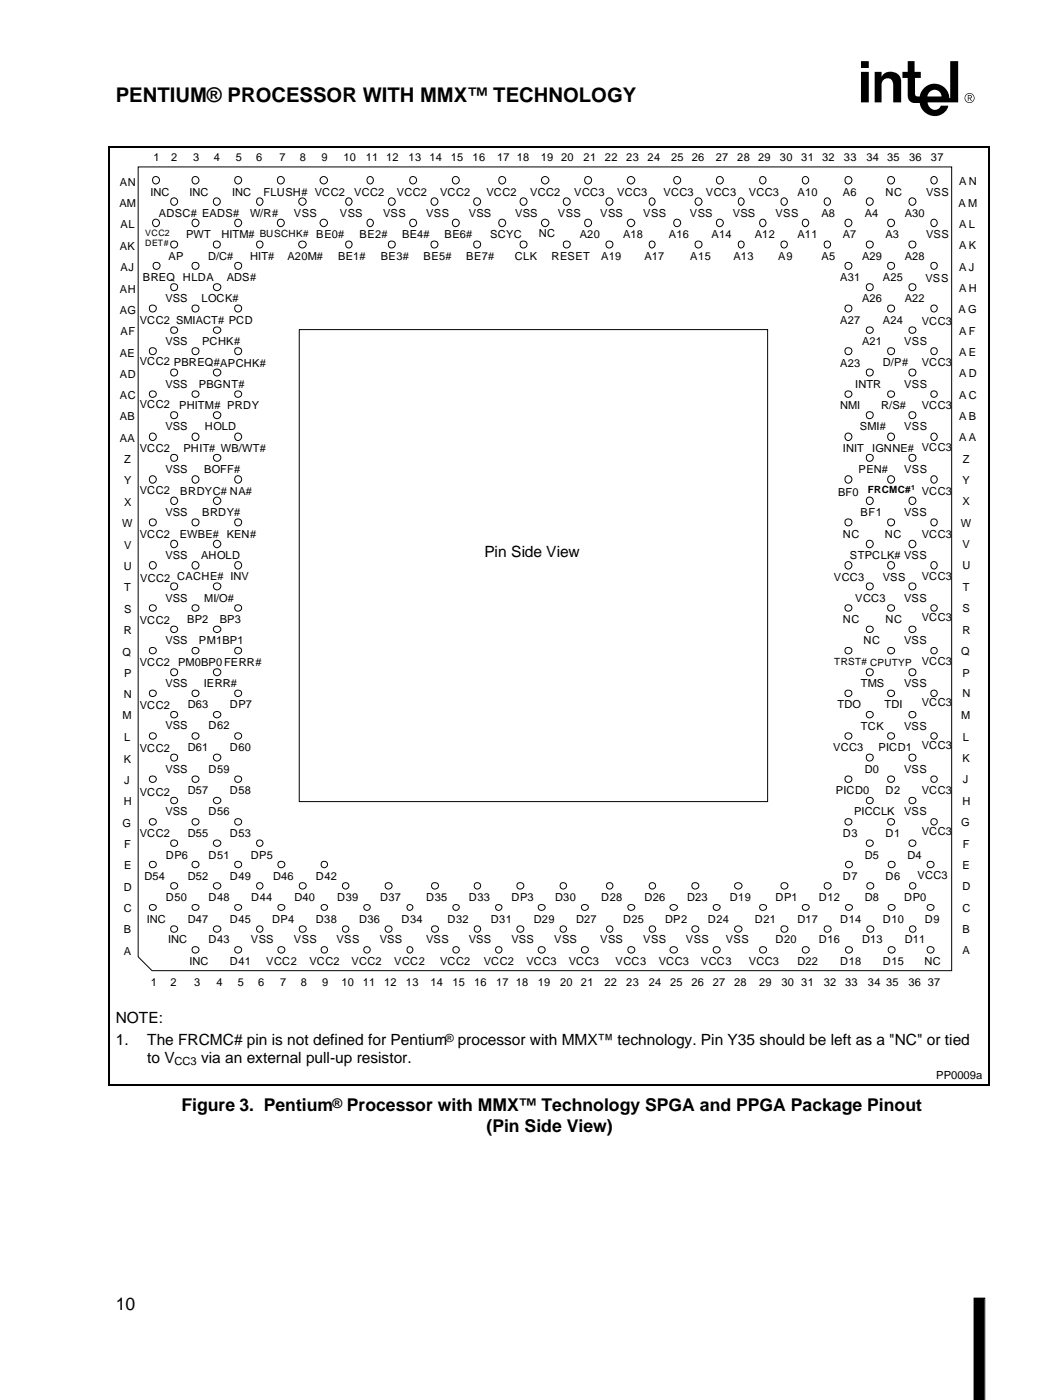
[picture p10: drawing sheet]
<svg xmlns="http://www.w3.org/2000/svg" width="168mm" height="222mm" viewBox="0 0 168 222" stroke-linecap="round" stroke-linejoin="round" font-family="sans-serif">
<path d="M17.3 23.3h.1v.2h-.1zM156.9 23.3h.2v.2h-.2zM17.3 172.1h.1v.2h-.1zM156.9 172.1h.2v.2h-.2zM154.7 206.2h1.5v16.1h-1.5z" fill="#000"/>
<g fill="none" stroke="#000" stroke-width=".16">
<path d="M21.9 26.5h129.1v127.6h-126.9l-2.2-2.2zM41 31.5a.56 .56 0 0 1 .7 .5 .56 .56 0 0 1-.7 .5 .68 .68 0 0 1 0-1zM55.1 31.5a.56 .56 0 0 1 .8 .5 .56 .56 0 0 1-.8 .5 .68 .68 0 0 1 0-1zM58.5 34.9a.56 .56 0 0 1 .8 .5 .56 .56 0 0 1-.8 .5 .68 .68 0 0 1 0-1zM58.5 28.1a.56 .56 0 0 1 .8 .5 .56 .56 0 0 1-.8 .5 .68 .68 0 0 1 0-1zM103.2 38.3a.5 .5 0 0 1 .8 .5l-.1 .3-.4 .3a.6 .6 0 0 1-.5-.5 .6 .6 0 0 1 .2-.6zM103.2 31.5a.54 .54 0 0 1 .8 .5 .54 .54 0 0 1-.8 .5 .74 .74 0 0 1 0-1zM117.4 38.3a.5 .5 0 0 1 .7 .5l-.1 .3-.4 .3a.6 .6 0 0 1-.4-.5 .6 .6 0 0 1 .2-.6zM117.4 31.5a.54 .54 0 0 1 .7 .5 .54 .54 0 0 1-.7 .5 .74 .74 0 0 1 0-1zM120.8 34.9a.56 .56 0 0 1 .8 .5 .56 .56 0 0 1-.8 .5 .68 .68 0 0 1 0-1zM120.8 28.1a.56 .56 0 0 1 .8 .5 .56 .56 0 0 1-.8 .5 .68 .68 0 0 1 0-1zM124.2 31.5a.56 .56 0 0 1 .8 .5 .56 .56 0 0 1-.8 .5 .68 .68 0 0 1 0-1z"/>
<path d="M127.6 34.9a.56 .56 0 0 1 .8 .5 .56 .56 0 0 1-.8 .5 .68 .68 0 0 1 0-1zM127.6 28.1a.56 .56 0 0 1 .8 .5 .56 .56 0 0 1-.8 .5 .68 .68 0 0 1 0-1zM131 31.5a.56 .56 0 0 1 .8 .5 .56 .56 0 0 1-.8 .5 .68 .68 0 0 1 0-1zM148 34.9a.56 .56 0 0 1 .8 .5 .56 .56 0 0 1-.8 .5 .68 .68 0 0 1 0-1zM148 28.1a.56 .56 0 0 1 .8 .5 .56 .56 0 0 1-.8 .5 .68 .68 0 0 1 0-1zM47.5 52.3h74.3v75h-74.3zM148 68.8a.56 .56 0 0 1 .8 .5 .56 .56 0 0 1-.8 .5 .68 .68 0 0 1 0-1zM148 75.6a.56 .56 0 0 1 .8 .5 .56 .56 0 0 1-.8 .5 .68 .68 0 0 1 0-1zM148 89.2a.56 .56 0 0 1 .8 .5 .56 .56 0 0 1-.8 .5 .68 .68 0 0 1 0-1zM106.4 143.8a.67 .67 0 0 1 1.1 .2 .57 .57 0 0 1-.6 .5 .57 .57 0 0 1-.5-.7zM154.6 222.3v-16.2h1.7v16.2"/>
<circle cx="24.7" cy="28.6" r=".58"/>
<circle cx="24.7" cy="35.4" r=".58"/>
<circle cx="27.6" cy="32" r=".58"/>
<circle cx="27.6" cy="38.8" r=".57"/>
<circle cx="31" cy="28.6" r=".58"/>
<circle cx="31" cy="35.4" r=".58"/>
<circle cx="34.4" cy="32" r=".58"/>
<circle cx="34.4" cy="38.8" r=".57"/>
<circle cx="37.8" cy="28.6" r=".58"/>
<circle cx="37.8" cy="35.4" r=".58"/>
<circle cx="41.2" cy="38.8" r=".54"/>
<circle cx="44.5" cy="28.6" r=".58"/>
<circle cx="44.5" cy="35.4" r=".58"/>
<circle cx="48" cy="32" r=".59"/>
<circle cx="48" cy="38.8" r=".58"/>
<circle cx="51.4" cy="28.6" r=".59"/>
<circle cx="51.4" cy="35.4" r=".59"/>
<circle cx="55.3" cy="38.8" r=".54"/>
<circle cx="62.2" cy="32" r=".58"/>
<circle cx="62.2" cy="38.8" r=".57"/>
<circle cx="65.5" cy="28.6" r=".58"/>
<circle cx="65.5" cy="35.4" r=".58"/>
<circle cx="68.9" cy="32" r=".58"/>
<circle cx="68.9" cy="38.8" r=".57"/>
<circle cx="72.3" cy="28.6" r=".58"/>
<circle cx="72.3" cy="35.4" r=".58"/>
<circle cx="75.7" cy="32" r=".58"/>
<circle cx="75.7" cy="38.8" r=".57"/>
<circle cx="79.7" cy="28.6" r=".58"/>
<circle cx="79.7" cy="35.4" r=".58"/>
<circle cx="83.1" cy="32" r=".58"/>
<circle cx="83.1" cy="38.8" r=".57"/>
<circle cx="86.5" cy="28.6" r=".59"/>
<circle cx="86.5" cy="35.4" r=".59"/>
<circle cx="89.9" cy="32" r=".58"/>
<circle cx="89.9" cy="38.8" r=".57"/>
<circle cx="93.3" cy="28.6" r=".58"/>
<circle cx="93.3" cy="35.4" r=".58"/>
<circle cx="96.7" cy="32" r=".58"/>
<circle cx="96.7" cy="38.8" r=".57"/>
<circle cx="100.2" cy="28.6" r=".59"/>
<circle cx="100.2" cy="35.4" r=".59"/>
<circle cx="107.5" cy="28.6" r=".58"/>
<circle cx="107.5" cy="35.4" r=".58"/>
<circle cx="110.8" cy="32" r=".58"/>
<circle cx="110.9" cy="38.8" r=".57"/>
<circle cx="114.2" cy="28.6" r=".58"/>
<circle cx="114.2" cy="35.4" r=".58"/>
<circle cx="124.4" cy="38.8" r=".54"/>
<circle cx="131.3" cy="38.8" r=".54"/>
<circle cx="134.6" cy="28.6" r=".58"/>
<circle cx="134.6" cy="35.4" r=".58"/>
<circle cx="138" cy="32" r=".58"/>
<circle cx="138" cy="38.8" r=".57"/>
<circle cx="141.4" cy="28.6" r=".58"/>
<circle cx="141.4" cy="35.4" r=".58"/>
<circle cx="144.8" cy="32" r=".58"/>
<circle cx="144.8" cy="38.8" r=".57"/>
<circle cx="24.2" cy="55.7" r=".57"/>
<circle cx="24.2" cy="49" r=".57"/>
<circle cx="24.8" cy="42.2" r=".57"/>
<circle cx="27.6" cy="45.6" r=".57"/>
<circle cx="27.6" cy="59.1" r=".57"/>
<circle cx="27.6" cy="52.4" r=".55"/>
<circle cx="31" cy="42.2" r=".57"/>
<circle cx="31" cy="55.7" r=".57"/>
<circle cx="31" cy="49" r=".57"/>
<circle cx="34.5" cy="45.6" r=".58"/>
<circle cx="34.5" cy="59.1" r=".58"/>
<circle cx="34.5" cy="52.4" r=".56"/>
<circle cx="37.8" cy="42.2" r=".57"/>
<circle cx="37.8" cy="55.7" r=".57"/>
<circle cx="37.8" cy="49" r=".57"/>
<circle cx="134.6" cy="42.2" r=".57"/>
<circle cx="134.6" cy="55.7" r=".57"/>
<circle cx="134.6" cy="49" r=".57"/>
<circle cx="138" cy="45.6" r=".57"/>
<circle cx="138" cy="59.1" r=".57"/>
<circle cx="138.1" cy="52.4" r=".55"/>
<circle cx="141.4" cy="42.2" r=".57"/>
<circle cx="141.4" cy="55.7" r=".57"/>
<circle cx="141.4" cy="49" r=".57"/>
<circle cx="144.8" cy="45.6" r=".57"/>
<circle cx="144.8" cy="59.1" r=".57"/>
<circle cx="144.8" cy="52.4" r=".55"/>
<circle cx="148.2" cy="42.2" r=".54"/>
<circle cx="148.2" cy="55.7" r=".54"/>
<circle cx="148.2" cy="49" r=".54"/>
<circle cx="24.2" cy="69.3" r=".58"/>
<circle cx="24.2" cy="76.1" r=".58"/>
<circle cx="24.3" cy="62.6" r=".55"/>
<circle cx="27.6" cy="79.5" r=".58"/>
<circle cx="27.6" cy="72.7" r=".57"/>
<circle cx="27.6" cy="65.9" r=".57"/>
<circle cx="31" cy="69.3" r=".58"/>
<circle cx="31" cy="76.1" r=".58"/>
<circle cx="31" cy="62.6" r=".55"/>
<circle cx="34.5" cy="79.5" r=".59"/>
<circle cx="34.5" cy="65.9" r=".58"/>
<circle cx="34.5" cy="72.7" r=".58"/>
<circle cx="37.8" cy="69.3" r=".58"/>
<circle cx="37.8" cy="76.1" r=".58"/>
<circle cx="37.8" cy="62.6" r=".55"/>
<circle cx="134.6" cy="69.3" r=".58"/>
<circle cx="134.6" cy="76.1" r=".58"/>
<circle cx="134.7" cy="62.6" r=".55"/>
<circle cx="138" cy="79.5" r=".58"/>
<circle cx="138" cy="72.7" r=".57"/>
<circle cx="138" cy="65.9" r=".57"/>
<circle cx="141.4" cy="69.3" r=".58"/>
<circle cx="141.4" cy="76.1" r=".58"/>
<circle cx="141.4" cy="62.6" r=".55"/>
<circle cx="144.8" cy="79.5" r=".58"/>
<circle cx="144.8" cy="72.7" r=".57"/>
<circle cx="144.8" cy="65.9" r=".57"/>
<circle cx="148.2" cy="62.6" r=".52"/>
<circle cx="24.2" cy="89.7" r=".58"/>
<circle cx="24.2" cy="82.9" r=".57"/>
<circle cx="24.3" cy="96.5" r=".55"/>
<circle cx="27.6" cy="86.4" r=".58"/>
<circle cx="27.6" cy="93.1" r=".57"/>
<circle cx="27.6" cy="99.9" r=".55"/>
<circle cx="31" cy="89.7" r=".58"/>
<circle cx="31" cy="82.9" r=".57"/>
<circle cx="31" cy="96.5" r=".55"/>
<circle cx="34.5" cy="86.3" r=".59"/>
<circle cx="34.5" cy="93.1" r=".58"/>
<circle cx="34.5" cy="99.9" r=".56"/>
<circle cx="37.8" cy="89.7" r=".58"/>
<circle cx="37.8" cy="82.9" r=".57"/>
<circle cx="37.8" cy="96.5" r=".55"/>
<circle cx="134.6" cy="89.7" r=".58"/>
<circle cx="134.6" cy="82.9" r=".57"/>
<circle cx="134.7" cy="96.5" r=".55"/>
<circle cx="138" cy="86.4" r=".58"/>
<circle cx="138" cy="93.1" r=".57"/>
<circle cx="138.1" cy="99.9" r=".55"/>
<circle cx="141.4" cy="89.7" r=".58"/>
<circle cx="141.4" cy="82.9" r=".57"/>
<circle cx="141.4" cy="96.5" r=".55"/>
<circle cx="144.8" cy="86.4" r=".58"/>
<circle cx="144.8" cy="93.1" r=".57"/>
<circle cx="144.8" cy="99.9" r=".55"/>
<circle cx="148.2" cy="82.9" r=".54"/>
<circle cx="148.2" cy="96.5" r=".52"/>
<circle cx="24.3" cy="116.8" r=".55"/>
<circle cx="24.3" cy="103.3" r=".55"/>
<circle cx="24.3" cy="110.1" r=".55"/>
<circle cx="27.6" cy="106.7" r=".57"/>
<circle cx="27.6" cy="113.4" r=".55"/>
<circle cx="31" cy="116.8" r=".55"/>
<circle cx="31" cy="103.3" r=".55"/>
<circle cx="31" cy="110.1" r=".55"/>
<circle cx="34.5" cy="106.7" r=".58"/>
<circle cx="34.5" cy="113.4" r=".56"/>
<circle cx="37.8" cy="116.8" r=".55"/>
<circle cx="37.8" cy="103.3" r=".55"/>
<circle cx="37.8" cy="110.1" r=".55"/>
<circle cx="134.7" cy="116.8" r=".55"/>
<circle cx="134.7" cy="103.3" r=".55"/>
<circle cx="134.7" cy="110.1" r=".55"/>
<circle cx="138" cy="106.7" r=".57"/>
<circle cx="138.1" cy="113.4" r=".55"/>
<circle cx="141.4" cy="116.8" r=".55"/>
<circle cx="141.4" cy="103.3" r=".55"/>
<circle cx="141.4" cy="110.1" r=".55"/>
<circle cx="144.8" cy="106.7" r=".57"/>
<circle cx="144.8" cy="113.4" r=".55"/>
<circle cx="148.2" cy="116.8" r=".52"/>
<circle cx="148.2" cy="110.1" r=".52"/>
<circle cx="148.2" cy="103.3" r=".52"/>
<circle cx="24.3" cy="137.2" r=".55"/>
<circle cx="24.3" cy="130.5" r=".55"/>
<circle cx="24.3" cy="123.7" r=".55"/>
<circle cx="27.6" cy="120.3" r=".57"/>
<circle cx="27.6" cy="127.1" r=".55"/>
<circle cx="27.6" cy="133.8" r=".55"/>
<circle cx="31" cy="137.2" r=".55"/>
<circle cx="31" cy="130.5" r=".55"/>
<circle cx="31" cy="123.7" r=".55"/>
<circle cx="34.5" cy="120.3" r=".58"/>
<circle cx="34.5" cy="133.8" r=".56"/>
<circle cx="34.5" cy="127.1" r=".56"/>
<circle cx="37.8" cy="137.2" r=".55"/>
<circle cx="37.8" cy="130.5" r=".55"/>
<circle cx="37.8" cy="123.7" r=".55"/>
<circle cx="41.2" cy="133.8" r=".52"/>
<circle cx="44.7" cy="137.2" r=".55"/>
<circle cx="51.5" cy="137.2" r=".52"/>
<circle cx="134.7" cy="130.5" r=".55"/>
<circle cx="134.7" cy="123.7" r=".55"/>
<circle cx="134.7" cy="137.2" r=".55"/>
<circle cx="138" cy="120.3" r=".57"/>
<circle cx="138.1" cy="127.1" r=".55"/>
<circle cx="138.1" cy="133.8" r=".55"/>
<circle cx="141.4" cy="130.5" r=".55"/>
<circle cx="141.4" cy="123.7" r=".55"/>
<circle cx="141.5" cy="137.2" r=".55"/>
<circle cx="144.8" cy="120.3" r=".57"/>
<circle cx="144.8" cy="127.1" r=".55"/>
<circle cx="144.8" cy="133.8" r=".55"/>
<circle cx="147.7" cy="137.2" r=".55"/>
<circle cx="148.2" cy="130.5" r=".52"/>
<circle cx="148.2" cy="123.7" r=".52"/>
<circle cx="24.3" cy="144" r=".53"/>
<circle cx="27.6" cy="147.5" r=".55"/>
<circle cx="27.6" cy="140.6" r=".55"/>
<circle cx="31" cy="150.8" r=".55"/>
<circle cx="31.1" cy="144" r=".53"/>
<circle cx="34.5" cy="147.5" r=".56"/>
<circle cx="34.5" cy="140.6" r=".56"/>
<circle cx="37.8" cy="150.8" r=".55"/>
<circle cx="37.8" cy="144" r=".53"/>
<circle cx="41.2" cy="147.5" r=".52"/>
<circle cx="41.2" cy="140.6" r=".52"/>
<circle cx="44.7" cy="150.8" r=".55"/>
<circle cx="44.7" cy="144" r=".53"/>
<circle cx="48" cy="147.5" r=".55"/>
<circle cx="48" cy="140.6" r=".55"/>
<circle cx="51.5" cy="150.8" r=".52"/>
<circle cx="51.5" cy="144" r=".5"/>
<circle cx="54.9" cy="147.5" r=".52"/>
<circle cx="54.9" cy="140.6" r=".52"/>
<circle cx="58.2" cy="150.8" r=".52"/>
<circle cx="58.3" cy="144" r=".5"/>
<circle cx="61.7" cy="147.5" r=".55"/>
<circle cx="61.7" cy="140.6" r=".55"/>
<circle cx="65" cy="150.8" r=".5"/>
<circle cx="65.1" cy="144" r=".48"/>
<circle cx="69" cy="147.5" r=".55"/>
<circle cx="69" cy="140.6" r=".55"/>
<circle cx="72.4" cy="150.8" r=".52"/>
<circle cx="72.4" cy="144" r=".5"/>
<circle cx="75.8" cy="147.5" r=".52"/>
<circle cx="75.8" cy="140.6" r=".52"/>
<circle cx="79.2" cy="150.8" r=".52"/>
<circle cx="79.2" cy="144" r=".5"/>
<circle cx="82.6" cy="147.5" r=".55"/>
<circle cx="82.6" cy="140.6" r=".55"/>
<circle cx="86" cy="150.8" r=".55"/>
<circle cx="86" cy="144" r=".53"/>
<circle cx="89.4" cy="147.5" r=".52"/>
<circle cx="89.4" cy="140.6" r=".52"/>
<circle cx="92.8" cy="150.8" r=".55"/>
<circle cx="92.9" cy="144" r=".53"/>
<circle cx="96.8" cy="147.5" r=".52"/>
<circle cx="96.8" cy="140.6" r=".52"/>
<circle cx="100.2" cy="150.8" r=".55"/>
<circle cx="100.2" cy="144" r=".53"/>
<circle cx="103.5" cy="147.5" r=".52"/>
<circle cx="103.5" cy="140.6" r=".52"/>
<circle cx="107" cy="150.8" r=".56"/>
<circle cx="110.4" cy="147.5" r=".55"/>
<circle cx="110.4" cy="140.6" r=".55"/>
<circle cx="113.8" cy="150.8" r=".55"/>
<circle cx="113.8" cy="144" r=".53"/>
<circle cx="117.2" cy="147.5" r=".56"/>
<circle cx="117.2" cy="140.6" r=".56"/>
<circle cx="121.1" cy="150.8" r=".55"/>
<circle cx="121.1" cy="144" r=".53"/>
<circle cx="124.5" cy="147.5" r=".55"/>
<circle cx="124.5" cy="140.6" r=".55"/>
<circle cx="127.9" cy="150.8" r=".55"/>
<circle cx="127.9" cy="144" r=".53"/>
<circle cx="131.4" cy="147.5" r=".55"/>
<circle cx="131.4" cy="140.6" r=".55"/>
<circle cx="134.7" cy="150.8" r=".55"/>
<circle cx="134.8" cy="144" r=".53"/>
<circle cx="138.1" cy="147.5" r=".55"/>
<circle cx="138.1" cy="140.6" r=".55"/>
<circle cx="141.5" cy="150.8" r=".55"/>
<circle cx="141.5" cy="144" r=".53"/>
<circle cx="144.9" cy="147.5" r=".52"/>
<circle cx="144.9" cy="140.6" r=".52"/>
<circle cx="147.7" cy="150.8" r=".55"/>
<circle cx="147.7" cy="144" r=".53"/>
</g>
<path d="M17.4 23.5v135.9M17.5 23.4h139.3M157 23.5v135.9M17.4 159.5v3.4M157 159.5v3.4M17.4 163v3.4M17.4 166.5v2.7M17.4 169.2v2.8M17.5 172.2h139.3M157 163v3.4M157 166.5v2.7M157 169.2v2.8" fill="none" stroke="#000" stroke-width=".17"/>
<text font-size="24.7" x="136.7" y="16.3">E</text>
<text font-size="3.2" x="18.4" y="16.3">PENTIUM® PROCESSOR WITH MMX™ TECHNOLOGY</text>
<g font-size="2.8">
<text x="28.8" y="176.4">Figure 3. Pentium</text>
<text x="55" y="176.4">Processor with MMX™ Technology SPGA and PPGA Package Pinout</text>
<text x="77.2" y="179.7">(Pin Side View)</text>
<text x="18.4" y="208">10</text>
</g>
<g font-size="2.5">
<text x="76.9" y="88.5">Pin Side View</text>
<text x="18.4" y="162.5">NOTE:</text>
<text x="18.4" y="165.9">1.</text>
<text x="23.4" y="165.9">The FRCMC# pin is not defined for Pentium processor with MMX™ technology. Pin Y35 should be left as a &quot;NC&quot; or tied</text>
<text x="23.4" y="168.7">to V</text>
<text x="31.9" y="168.7">via an external pull-up resistor.</text>
</g>
<text font-size="2.1" x="52.7" y="175.9">®</text>
<g font-size="1.8">
<text x="19" y="29.5">AN</text>
<text x="24.4" y="25.5">1</text>
<text x="27.2" y="25.5">2</text>
<text x="30.6" y="25.5">3</text>
<text x="33.9" y="25.5">4</text>
<text x="37.4" y="25.5">5</text>
<text x="40.6" y="25.5">6</text>
<text x="44.4" y="25.5">7</text>
<text x="47.6" y="25.5">8</text>
<text x="51.1" y="25.5">9</text>
<text x="54.5" y="25.5">10</text>
<text x="58.1" y="25.5">11</text>
<text x="61.3" y="25.5">12</text>
<text x="64.9" y="25.5">13</text>
<text x="68.2" y="25.5">14</text>
<text x="71.5" y="25.5">15</text>
<text x="75" y="25.5">16</text>
<text x="78.9" y="25.5">17 18</text>
<text x="85.9" y="25.5">19</text>
<text x="89.1" y="25.5">20</text>
<text x="92.6" y="25.5">21</text>
<text x="96" y="25.5">22</text>
<text x="99.4" y="25.5">23</text>
<text x="102.8" y="25.5">24</text>
<text x="106.5" y="25.5">25</text>
<text x="109.8" y="25.5">26</text>
<text x="113.6" y="25.5">27</text>
<text x="117" y="25.5">28</text>
<text x="120.3" y="25.5">29</text>
<text x="123.8" y="25.5">30</text>
<text x="127.2" y="25.5">31</text>
<text x="130.5" y="25.5">32</text>
<text x="134" y="25.5">33</text>
<text x="137.5" y="25.5">34</text>
<text x="140.8" y="25.5">35</text>
<text x="144.3" y="25.5">36</text>
<text x="147.8" y="25.5">37</text>
<text x="152.2" y="29.4">A N</text>
<text x="19" y="32.8">AM</text>
<text x="23.9" y="31.1">INC</text>
<text x="25.2" y="34.4">ADSC# EADS#</text>
<text x="30.1" y="31.1">INC</text>
<text x="36.8" y="31.1">INC</text>
<text x="39.7" y="34.4">W/R#</text>
<text x="41.8" y="31.1">FLUSH# VCC2</text>
<text x="46.7" y="34.4">VSS</text>
<text x="53.9" y="34.4">VSS</text>
<text x="56.2" y="31.1">VCC2</text>
<text x="60.8" y="34.4">VSS</text>
<text x="63" y="31.1">VCC2</text>
<text x="67.6" y="34.4">VSS</text>
<text x="69.9" y="31.1">VCC2</text>
<text x="74.4" y="34.4">VSS</text>
<text x="77.2" y="31.1">VCC2</text>
<text x="81.8" y="34.4">VSS</text>
<text x="84.2" y="31.1">VCC2</text>
<text x="88.6" y="34.4">VSS</text>
<text x="91.1" y="31.1">VCC3</text>
<text x="95.2" y="34.4">VSS</text>
<text x="98" y="31.1">VCC3</text>
<text x="102.1" y="34.4">VSS</text>
<text x="105.3" y="31.1">VCC3</text>
<text x="109.5" y="34.4">VSS</text>
<text x="112" y="31.1">VCC3</text>
<text x="116.3" y="34.4">VSS</text>
<text x="118.9" y="31.1">VCC3</text>
<text x="123.1" y="34.4">VSS</text>
<text x="126.6" y="31.1">A10</text>
<text x="130.4" y="34.4">A8</text>
<text x="133.8" y="31.1">A6</text>
<text x="137.2" y="34.4">A4</text>
<text x="140.6" y="31.1">NC</text>
<text x="143.6" y="34.4">A30</text>
<text x="147" y="31.2">VSS</text>
<text x="152.1" y="32.8">A M</text>
<text x="19" y="39.6">AK</text>
<text x="19.1" y="36.2">AL</text>
<text x="26.8" y="41.2">AP</text>
<text x="29.5" y="37.8">PWT</text>
<text x="33" y="41.2">D/C#</text>
<text x="35.1" y="37.8">HITM# BUSCHK#</text>
<text x="39.7" y="41.2">HIT#</text>
<text x="45.6" y="41.2">A20M#</text>
<text x="50.2" y="37.8">BE0#</text>
<text x="53.7" y="41.2">BE1#</text>
<text x="57.1" y="37.8">BE2#</text>
<text x="60.5" y="41.2">BE3#</text>
<text x="63.8" y="37.8">BE4#</text>
<text x="67.2" y="41.2">BE5#</text>
<text x="70.5" y="37.8">BE6#</text>
<text x="74" y="41.2">BE7#</text>
<text x="77.8" y="37.8">SCYC</text>
<text x="81.7" y="41.2">CLK</text>
<text x="85.5" y="37.6">NC</text>
<text x="87.5" y="41.2">RESET</text>
<text x="92" y="37.8">A20</text>
<text x="95.4" y="41.2">A19</text>
<text x="98.9" y="37.8">A18</text>
<text x="102.3" y="41.2">A17</text>
<text x="106.2" y="37.8">A16</text>
<text x="109.6" y="41.2">A15</text>
<text x="112.9" y="37.8">A14</text>
<text x="116.4" y="41.2">A13</text>
<text x="119.8" y="37.8">A12</text>
<text x="123.5" y="41.2">A9</text>
<text x="126.6" y="37.8">A11</text>
<text x="130.4" y="41.2">A5</text>
<text x="133.8" y="37.8">A7</text>
<text x="136.8" y="41.2">A29</text>
<text x="140.5" y="37.8">A3</text>
<text x="143.6" y="41.2">A28</text>
<text x="147" y="37.8">VSS</text>
<text x="152.2" y="36.2">A L</text>
<text x="152.2" y="39.6">A K</text>
<text x="19" y="46.5">AH</text>
<text x="19.1" y="43">AJ</text>
<text x="22.7" y="44.6">BREQ</text>
<text x="26.2" y="48">VSS</text>
<text x="29" y="44.6">HLDA</text>
<text x="32" y="48">LOCK#</text>
<text x="36" y="44.6">ADS#</text>
<text x="133.4" y="44.6">A31</text>
<text x="140.1" y="44.6">A25</text>
<text x="146.9" y="44.7">VSS</text>
<text x="152.2" y="43">A J</text>
<text x="152.2" y="46.4">A H</text>
<text x="19" y="49.9">AG</text>
<text x="19.1" y="53.2">AF</text>
<text x="22.2" y="51.5">VCC2 SMIACT# PCD</text>
<text x="133.4" y="51.5">A27</text>
<text x="136.8" y="48">A26</text>
<text x="140.1" y="51.5">A24</text>
<text x="143.6" y="48">A22</text>
<text x="146.3" y="51.6">VCC3</text>
<text x="152.1" y="49.8">A G</text>
<text x="152.2" y="53.1">A F</text>
<text x="19" y="56.6">AE</text>
<text x="22.2" y="58">VCC2 PBREQ#APCHK#</text>
<text x="26.2" y="54.8">VSS</text>
<text x="32.1" y="54.8">PCHK#</text>
<text x="133.4" y="58.3">A23</text>
<text x="136.8" y="54.8">A21</text>
<text x="140.1" y="58.1">D/P#</text>
<text x="143.5" y="54.8">VSS</text>
<text x="146.3" y="58.2">VCC3</text>
<text x="152.2" y="56.5">A E</text>
<text x="152.2" y="59.9">A D</text>
<text x="19" y="60">AD</text>
<text x="19" y="63.3">AC</text>
<text x="22.2" y="64.8">VCC2</text>
<text x="26.2" y="61.6">VSS</text>
<text x="28.4" y="64.9">PHITM# PRDY</text>
<text x="31.6" y="61.6">PBGNT#</text>
<text x="133.4" y="64.9">NMI</text>
<text x="135.7" y="61.6">INTR</text>
<text x="139.9" y="64.9">R/S#</text>
<text x="143.5" y="61.6">VSS</text>
<text x="146.3" y="64.9">VCC3</text>
<text x="152.2" y="63.3">A C</text>
<text x="19" y="66.7">AB</text>
<text x="19" y="70.1">AA</text>
<text x="22.2" y="71.7">VCC2</text>
<text x="26.2" y="68.3">VSS</text>
<text x="29.1" y="71.8">PHIT# WB/WT#</text>
<text x="32.5" y="68.3">HOLD</text>
<text x="133.8" y="71.7">INIT</text>
<text x="136.5" y="68.3">SMI#</text>
<text x="138.4" y="71.7">IGNNE# VCC3</text>
<text x="143.5" y="68.3">VSS</text>
<text x="152.2" y="66.7">A B</text>
<text x="152.2" y="70.1">A A</text>
<text x="19.7" y="73.5">Z</text>
<text x="19.7" y="76.9">Y</text>
<text x="26.2" y="75.1">VSS</text>
<text x="32.4" y="75.1">BOFF#</text>
<text x="136.2" y="75.1">PEN#</text>
<text x="143.5" y="75.1">VSS</text>
<text x="152.7" y="76.8">Y</text>
<text x="152.8" y="73.5">Z</text>
<text x="19.4" y="83.6">W</text>
<text x="19.7" y="80.3">X</text>
<text x="22.2" y="78.4">VCC2</text>
<text x="26.2" y="81.9">VSS</text>
<text x="28.6" y="78.6">BRDYC# NA#</text>
<text x="32.1" y="81.9">BRDY#</text>
<text x="133" y="78.7">BF0</text>
<text x="136.6" y="81.9">BF1</text>
<text x="143.5" y="81.9">VSS</text>
<text x="146.3" y="78.6">VCC3</text>
<text x="152.5" y="83.6">W</text>
<text x="152.7" y="80.2">X</text>
<text x="19.7" y="87.1">V</text>
<text x="22.2" y="85.3">VCC2</text>
<text x="26.2" y="88.7">VSS</text>
<text x="28.5" y="85.3">EWBE#</text>
<text x="31.9" y="88.7">AHOLD</text>
<text x="36" y="85.3">KEN#</text>
<text x="133.8" y="85.3">NC</text>
<text x="134.9" y="88.7">STPCLK# VSS</text>
<text x="140.5" y="85.3">NC</text>
<text x="146.3" y="85.4">VCC3</text>
<text x="152.7" y="87">V</text>
<text x="19.6" y="90.4">U</text>
<text x="19.7" y="93.9">T</text>
<text x="22.3" y="92.4">VCC2 CACHE# INV</text>
<text x="26.2" y="95.5">VSS</text>
<text x="32.4" y="95.5">MI/O#</text>
<text x="132.3" y="92.2">VCC3</text>
<text x="135.7" y="95.5">VCC3</text>
<text x="140.1" y="92.2">VSS</text>
<text x="143.5" y="95.5">VSS</text>
<text x="146.3" y="92">VCC3</text>
<text x="152.7" y="90.4">U</text>
<text x="152.8" y="93.8">T</text>
<text x="19.6" y="100.7">R</text>
<text x="19.7" y="97.3">S</text>
<text x="22.2" y="99">VCC2</text>
<text x="29.7" y="98.9">BP2</text>
<text x="34.9" y="98.9">BP3</text>
<text x="133.8" y="98.9">NC</text>
<text x="140.5" y="98.9">NC</text>
<text x="146.3" y="98.6">VCC3</text>
<text x="152.7" y="97.2">S</text>
<text x="152.7" y="100.6">R</text>
<text x="19.5" y="104.1">Q</text>
<text x="19.7" y="107.4">P</text>
<text x="22.2" y="105.8">VCC2</text>
<text x="26.2" y="102.3">VSS</text>
<text x="28.3" y="105.6">PM0BP0FERR#</text>
<text x="31.6" y="102.3">PM1BP1</text>
<text x="137.1" y="102.3">NC</text>
<text x="143.5" y="102.3">VSS</text>
<text x="146.3" y="105.6">VCC3</text>
<text x="152.6" y="104">Q</text>
<text x="152.7" y="107.4">P</text>
<text x="19.6" y="110.8">N</text>
<text x="22.2" y="112.6">VCC2</text>
<text x="26.2" y="109">VSS</text>
<text x="29.8" y="112.4">D63</text>
<text x="32.3" y="109">IERR#</text>
<text x="36.5" y="112.4">DP7</text>
<text x="132.9" y="112.4">TDO</text>
<text x="136.7" y="109.1">TMS</text>
<text x="140.4" y="112.4">TDI</text>
<text x="143.5" y="109.1">VSS</text>
<text x="146.3" y="112.1">VCC3</text>
<text x="152.7" y="110.7">N</text>
<text x="19.5" y="114.2">M</text>
<text x="19.7" y="117.7">L</text>
<text x="22.2" y="119.4">VCC2</text>
<text x="26.2" y="115.8">VSS</text>
<text x="29.8" y="119.2">D61</text>
<text x="33.1" y="115.8">D62</text>
<text x="36.5" y="119.2">D60</text>
<text x="132.2" y="119.2">VCC3</text>
<text x="136.7" y="115.8">TCK</text>
<text x="139.4" y="119.2">PICD1</text>
<text x="143.5" y="115.8">VSS</text>
<text x="146.3" y="119">VCC3</text>
<text x="152.6" y="114.2">M</text>
<text x="152.8" y="117.6">L</text>
<text x="19.6" y="121.1">K</text>
<text x="19.7" y="124.4">J</text>
<text x="26.2" y="122.7">VSS</text>
<text x="33.1" y="122.7">D59</text>
<text x="137.2" y="122.7">D0</text>
<text x="143.5" y="122.7">VSS</text>
<text x="152.7" y="121">K</text>
<text x="152.8" y="124.3">J</text>
<text x="19.5" y="131.2">G</text>
<text x="19.6" y="127.8">H</text>
<text x="22.2" y="126.3">VCC2</text>
<text x="26.2" y="129.4">VSS</text>
<text x="29.8" y="126.1">D57</text>
<text x="33.1" y="129.4">D56</text>
<text x="36.5" y="126.1">D58</text>
<text x="132.7" y="126.1">PICD0</text>
<text x="135.6" y="129.5">PICCLK</text>
<text x="140.5" y="126.1">D2</text>
<text x="143.5" y="129.5">VSS</text>
<text x="146.3" y="126.1">VCC3</text>
<text x="152.6" y="131.1">G</text>
<text x="152.7" y="127.8">H</text>
<text x="19.7" y="134.6">F</text>
<text x="19.7" y="138">E</text>
<text x="22.2" y="132.9">VCC2</text>
<text x="26.3" y="136.3">DP6</text>
<text x="29.8" y="132.8">D55</text>
<text x="33.1" y="136.3">D51</text>
<text x="36.5" y="132.8">D53</text>
<text x="39.8" y="136.3">DP5</text>
<text x="133.8" y="132.8">D3</text>
<text x="137.2" y="136.3">D5</text>
<text x="140.5" y="132.8">D1</text>
<text x="144" y="136.3">D4</text>
<text x="146.3" y="132.6">VCC3</text>
<text x="152.7" y="138">E</text>
<text x="152.8" y="134.6">F</text>
<text x="19.6" y="141.4">D</text>
<text x="22.9" y="139.7">D54</text>
<text x="26.3" y="143.1">D50</text>
<text x="29.8" y="139.7">D52</text>
<text x="33.1" y="143.1">D48</text>
<text x="36.5" y="139.7">D49</text>
<text x="39.9" y="143.1">D44</text>
<text x="43.4" y="139.7">D46</text>
<text x="46.7" y="143.1">D40</text>
<text x="50.1" y="139.7">D42</text>
<text x="53.5" y="143.1">D39</text>
<text x="60.4" y="143.1">D37</text>
<text x="67.6" y="143.1">D35</text>
<text x="74.4" y="143.1">D33</text>
<text x="81.2" y="143.1">DP3</text>
<text x="88.1" y="143.1">D30</text>
<text x="95.4" y="143.1">D28</text>
<text x="102.3" y="143.1">D26</text>
<text x="109" y="143.1">D23</text>
<text x="115.8" y="143.1">D19</text>
<text x="123.1" y="143.1">DP1</text>
<text x="130" y="143.1">D12</text>
<text x="133.8" y="139.7">D7</text>
<text x="137.2" y="143.1">D8</text>
<text x="140.5" y="139.7">D6</text>
<text x="143.5" y="143.1">DP0</text>
<text x="145.6" y="139.5">VCC3</text>
<text x="152.7" y="141.4">D</text>
<text x="19.6" y="144.8">C</text>
<text x="19.6" y="148.2">B</text>
<text x="23.3" y="146.5">INC</text>
<text x="26.7" y="149.8">INC</text>
<text x="29.8" y="146.5">D47</text>
<text x="33.1" y="149.8">D43</text>
<text x="36.5" y="146.5">D45</text>
<text x="39.8" y="149.8">VSS</text>
<text x="43.2" y="146.5">DP4</text>
<text x="46.6" y="149.8">VSS</text>
<text x="50.1" y="146.5">D38</text>
<text x="53.4" y="149.8">VSS</text>
<text x="57" y="146.5">D36</text>
<text x="60.3" y="149.8">VSS</text>
<text x="63.8" y="146.5">D34</text>
<text x="67.6" y="149.8">VSS</text>
<text x="71" y="146.5">D32</text>
<text x="74.4" y="149.8">VSS</text>
<text x="77.9" y="146.5">D31</text>
<text x="81.2" y="149.8">VSS</text>
<text x="84.8" y="146.5">D29</text>
<text x="88" y="149.8">VSS</text>
<text x="91.4" y="146.5">D27</text>
<text x="95.2" y="149.8">VSS</text>
<text x="98.9" y="146.5">D25</text>
<text x="102.1" y="149.8">VSS</text>
<text x="105.6" y="146.5">DP2</text>
<text x="108.9" y="149.8">VSS</text>
<text x="112.4" y="146.5">D24</text>
<text x="115.2" y="149.8">VSS</text>
<text x="119.8" y="146.5">D21</text>
<text x="123.1" y="149.8">D20</text>
<text x="126.6" y="146.5">D17</text>
<text x="130" y="149.8">D16</text>
<text x="133.3" y="146.5">D14</text>
<text x="136.8" y="149.8">D13</text>
<text x="140.1" y="146.5">D10</text>
<text x="143.6" y="149.8">D11</text>
<text x="146.8" y="146.5">D9</text>
<text x="152.7" y="144.7">C</text>
<text x="152.7" y="148.1">B</text>
<text x="19.6" y="151.5">A</text>
<text x="30.1" y="153.1">INC</text>
<text x="36.5" y="153.1">D41</text>
<text x="42.2" y="153.1">VCC2</text>
<text x="49.1" y="153.2">VCC2</text>
<text x="55.8" y="153.2">VCC2</text>
<text x="62.6" y="153.2">VCC2</text>
<text x="69.9" y="153.2">VCC2</text>
<text x="76.8" y="153.2">VCC2</text>
<text x="83.6" y="153.2">VCC3</text>
<text x="90.3" y="153.2">VCC3</text>
<text x="97.7" y="153.2">VCC3</text>
<text x="104.6" y="153.2">VCC3</text>
<text x="111.3" y="153.2">VCC3</text>
<text x="118.9" y="153.2">VCC3</text>
<text x="126.6" y="153.2">D22</text>
<text x="133.4" y="153.2">D18</text>
<text x="140.1" y="153.2">D15</text>
<text x="146.7" y="153.2">NC</text>
<text x="152.7" y="151.4">A</text>
<text x="24" y="156.6">1</text>
<text x="27.1" y="156.6">2</text>
<text x="30.8" y="156.6">3</text>
<text x="34.4" y="156.6">4</text>
<text x="37.8" y="156.6">5</text>
<text x="41" y="156.6">6</text>
<text x="44.4" y="156.6">7</text>
<text x="47.7" y="156.6">8</text>
<text x="51.1" y="156.6">9</text>
<text x="54.2" y="156.6">10</text>
<text x="57.6" y="156.6">11</text>
<text x="61" y="156.6">12</text>
<text x="64.4" y="156.6">13</text>
<text x="68.3" y="156.6">14</text>
<text x="71.8" y="156.6">15</text>
<text x="75.3" y="156.6">16</text>
<text x="78.7" y="156.6">17 18</text>
<text x="85.3" y="156.6">19</text>
<text x="88.9" y="156.6">20</text>
<text x="92.2" y="156.6">21</text>
<text x="95.9" y="156.6">22</text>
<text x="99.4" y="156.6">23</text>
<text x="103" y="156.6">24</text>
<text x="106.3" y="156.6">25</text>
<text x="109.7" y="156.6">26</text>
<text x="113.1" y="156.6">27</text>
<text x="116.5" y="156.6">28</text>
<text x="120.5" y="156.6">29</text>
<text x="124" y="156.6">30 31</text>
<text x="130.7" y="156.6">32</text>
<text x="134.1" y="156.6">33</text>
<text x="137.8" y="156.6">34 35</text>
<text x="144.2" y="156.6">36 37</text>
<text x="70.7" y="165.4">®</text>
<text x="27.7" y="169.1">CC3</text>
<text x="148.6" y="171.4">PP0009a</text>
</g>
<g font-size="1.6">
<text x="137.8" y="78.3">FRCMC#</text>
<text x="132.4" y="105.5">TRST# CPUTYP</text>
</g>
<g font-size="1.4">
<text x="23" y="37.4">VCC2</text>
<text x="23" y="39">DET#</text>
</g>
<text font-size="1.1" x="144.6" y="77.8">1</text>
</svg>
